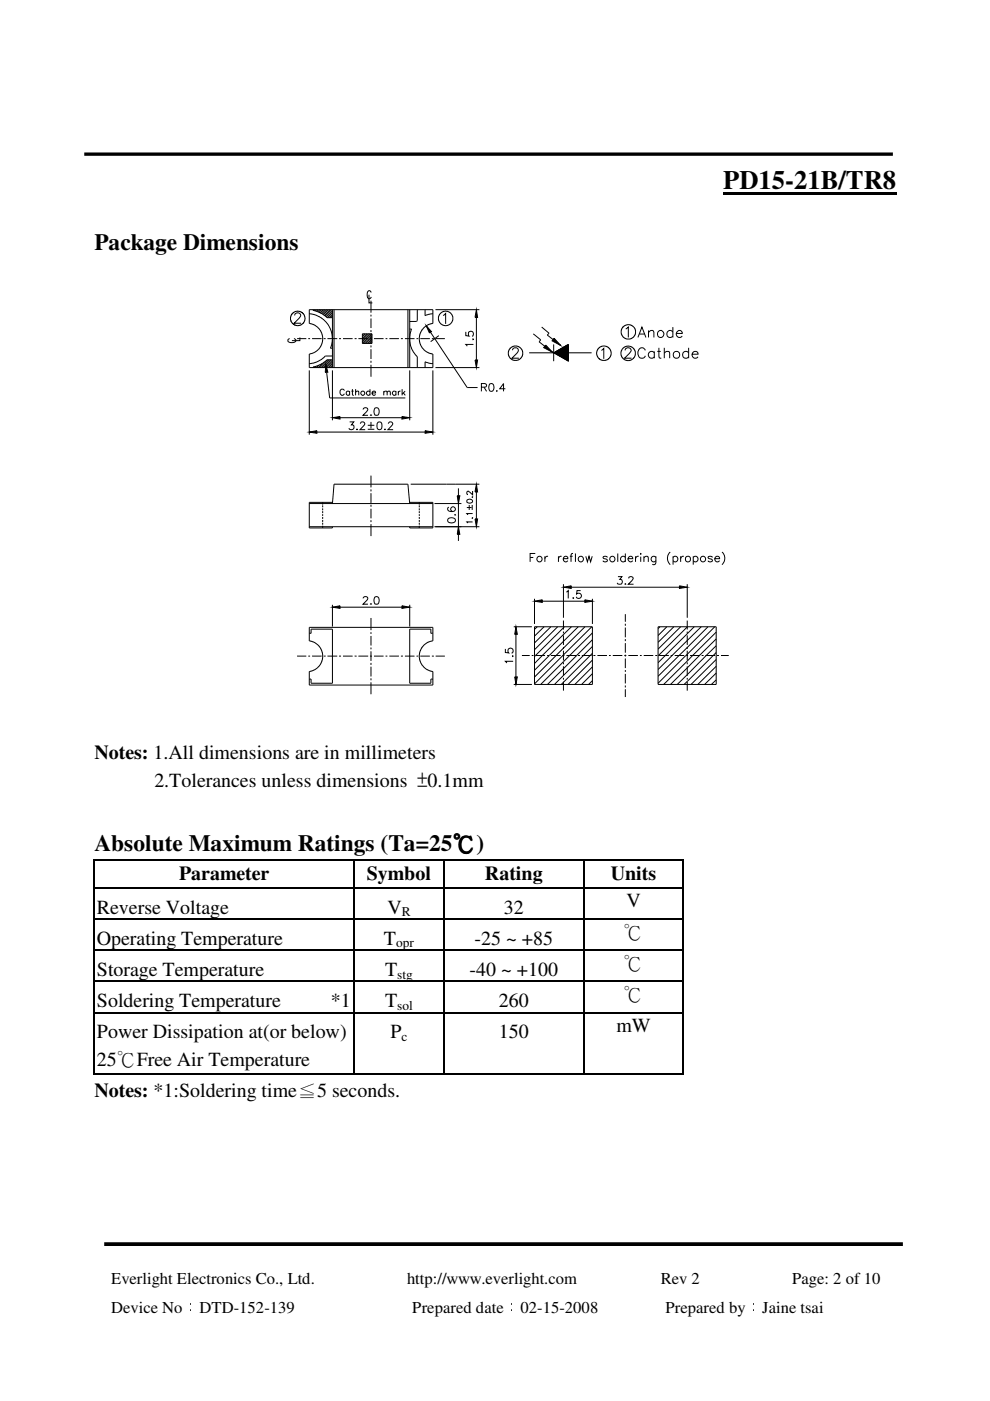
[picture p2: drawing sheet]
<svg xmlns="http://www.w3.org/2000/svg" width="210mm" height="297mm" viewBox="0 0 210 297" stroke-linecap="round" stroke-linejoin="round" font-family="sans-serif">
<path d="M22.1 263.8h169.3" fill="none" stroke="#000" stroke-width=".79" stroke-linecap="butt"/>
<path d="M58 56.4h100.8v102.7h-100.8z" fill="#fff"/>
<path d="M58 159.1h100.8" fill="none" stroke="#fff" stroke-width=".21"/>
<g fill="none" stroke="#000" stroke-width=".21">
<path d="M61.4 71.8l-.3 .2-.1 .3a1.18 1.18 0 0 0 1.7 0v-.2l-.4-.3M62.5 66.9l.1-.4a.71 .71 0 0 1 .9 0 .46 .46 0 0 1 .1 .7l-1.2 1.3h1.4M63 71.8h1.9M63.6 71.5v.7h-1.7M65.4 71.8h.3M65.6 65.7h26.2v2.9l-.9 .2-1 .7-.7 1-.3 1 .1 1.3 .5 1 1.1 .9 1.2 .4v2.8h-26.2v-2.8l1.2-.5 .8-.6 .5-.8 .3-1-.1-1.2-.7-1.3-.9-.8-1.1-.3zM65.6 66.5l1.1 .2 1 .4 .9 .7 1 1 .5 1 .3 1.1v1.6l-.3 1.3h.4M65.6 78.5v13.7M66.2 71.8h2M66.4 65.7l.1 .1 1.9 .8 .9 .8h1.2M66.7 65.7l-.2 .1M67 77.6l-.3 .3"/>
<path d="M67.1 65.7l-.3 .2M67.4 65.7l-.3 .3M67.6 77.4l-.5 .5M67.8 65.7l-.4 .4M68.2 65.7l-.6 .5M68.4 77l-.9 .9M68.5 65.7l-.6 .6M68.6 71.8h.4M68.9 65.7l-.8 .8M69.1 77.3l.4 1.6-.5 .1zM69.3 65.7l-.9 .9M69.3 79l.6 5.4h16"/>
<path d="M69.4 71.8h2.1M69.5 76.3l-1.7 1.6M69.6 65.7l-1 1M69.8 76.3l-1.6 1.6M70 65.7l-1.2 1.2M70.2 76.3l-1.7 1.6M70.3 65.7l-1.3 1.3M70.5 75.5h-1.5l-.8 .7-1.1 .6-1.5 .3M70.5 76.3h-1.2l-1.1 .8-1.8 .7v.1l.1-.1M70.5 65.7v12.2M70.5 78.5v10.6M70.5 65.9l-1.3 1.3"/>
<path d="M70.5 66.3l-1.1 1.1M70.5 66.6l-.7 .8M70.5 67l-.4 .4M70.5 76.4l-1.6 1.5M70.5 76.8l-1.2 1.1M70.5 77.1l-.9 .8M70.5 77.5l-.5 .4M70.5 77.8l-.1 .1M70.8 65.7v12.2M71.9 71.8h.4M72.7 71.8h2.1M75.2 71.8h.4"/>
<path d="M76 71.8h2.1M77 70.8l-.2 .2M77.4 70.8l-.6 .6M77.8 70.8l-1 1M78.1 70.8l-1.3 1.3M78.2 62.5v1.7h.8M78.4 71.8h.5M78.5 70.8l-1.7 1.7M78.7 63.8v2.5M78.7 66.7v.4M78.7 67.5v2.1M78.7 70v.4"/>
<path d="M78.7 70.8v2l.2-.2M78.7 73.2v.5M78.7 74v2.1M78.7 76.5v.4M78.7 77.3v2.6M78.7 62l-.3-.4a.94 .94 0 0 0-.3 1.6l.3 .1 .3-.4M78.9 70.8l-2.1 2M78.9 71.2l-1.7 1.6M78.9 71.5l-1.3 1.3M78.9 70.8h-2.1v2M78.9 70.8v2h-2.1M78.9 71.9l-1 .9"/>
<path d="M78.9 72.2l-.6 .6M79.3 71.8h2M81.7 71.8h.4M82.5 71.8h2.1M85 71.8h.4M85.9 71.8h2M86.5 65.7v12.2M86.9 69.8h.3l-.3 1.5 .1 1.6 .5 1.4 1 1.3v2.3M86.9 65.7v12.2M86.9 78.5v10.6M88.3 71.8h.4M88.5 65.7v2.3l-.2 .2h-1.4"/>
<path d="M89.1 71.8h2M90.1 65.7v1.2l1.7-.4M90.4 69.1l1.1 1.2-.4 .3zM90.4 69.1l8.7 13.1h2.2M91.6 71.8h.4M91.8 77.1l-1.7-.4v1.2M91.8 78.5v13.7M92.3 65.7h9.3M92.3 77.9h9.3M92.4 71.8h1.9M93 71.2l-1.7 1.2M93.9 66.9l.6-.4v2.2"/>
<path d="M98.8 70.4v.8h.6a.57 .57 0 0 1 0-.8 .57 .57 0 0 1 .8 0 .57 .57 0 0 1-.1 .9M100.3 71.8v.2zM100.4 73h-1.6l.3 .4M100.7 76.3h.6l-.3 1.6zM101 65.7l.3 1.6h-.6zM101 67.3v9M108.7 74.3l.1-.3a.73 .73 0 0 1 .9-.2l.1 .2a.72 .72 0 0 1-.2 .9l-1.1 1h1.5M112.2 74.8h5.2M113.1 70.8l1.5 1.3-.3 .4 2.8 2.2M114.9 69.3l1.5 1.4-.4 .3 2.9 2.2M115.7 73.2l1.4 1.5-1.8-1zM117.4 74.8l3.1 1.8"/>
<path d="M117.4 73v3.6M117.5 71.7l1.4 1.5-1.8-.9zM117.5 74.7l-.1 .1M117.7 74.6l-.2 .2M118 74.4l-.5 .5M118.4 74.3l-.8 .6 .6-.6M118.5 74.1l-.8 .9M118.7 74l-1 1M118.9 74l-1.1 1M119 73.8l-1.1 1.3M119.2 73.7l-1.3 1.4M119.4 73.7l-1.5 1.4"/>
<path d="M119.5 73.5l-1.5 1.6M119.6 76.1l.9-1-.9 1M119.9 73.4l-1.9 1.7 1.7-1.7M120.1 73.2l-2 2M120.2 73.2l-2 2M120.4 73.1l-2.2 2.2M120.5 76.6h.1M120.5 73l-3.1 1.8M120.5 73v3.6M120.5 74.8h4.9M120.5 73l-2.3 2.3 2.3-2.2M120.5 73.2l-2.2 2.2"/>
<path d="M120.5 73.2l-2.1 2.2M120.5 73.3l-2.1 2.1M120.5 73.4l-2 2M120.5 73.5l-1.9 2M120.5 73.6l-1.9 1.9M120.5 73.7l-1.8 1.8M120.5 73.7l-1.8 1.9M120.5 73.8l-1.8 1.8M120.5 73.9l-1.7 1.7M120.5 74l-1.7 1.6M120.5 74l-1.6 1.6M120.5 74.1l-1.5 1.6"/>
<path d="M120.5 74.2l-1.5 1.5M120.5 74.3l-1.5 1.4M120.5 74.3l-1.4 1.5 1.4-1.4M120.5 74.5l-1.3 1.3M120.5 74.5l-1.3 1.4M120.5 74.6l-1.2 1.3M120.5 74.7l-1.2 1.2M120.5 74.8l-1.1 1.1M120.5 74.9l-1.1 1.1M120.5 75.1l-1 .9M120.5 75.3l-.8 .8M120.5 75.4l-.8 .7"/>
<path d="M120.5 75.4l-.7 .8M120.5 75.5l-.7 .7M120.5 75.6l-.7 .6M120.5 75.6l-.6 .6M120.5 75.7l-.6 .6 .6-.5M120.5 75.9l-.5 .4M120.5 75.9l-.4 .5M120.5 76l-.4 .4M120.5 76.1l-.3 .3M120.5 76.2l-.3 .2M120.5 76.2l-.2 .3M120.5 76.3l-.2 .2"/>
<path d="M120.5 76.4l-.1 .1M120.5 76.5h-.1M120.5 76.5l-.1 .1M127.5 74.3l.5-.4v2.2M132.5 74.3l.1-.3a.71 .71 0 0 1 1-.1 .46 .46 0 0 1 .1 .7l-1.3 1.3h1.5M132.7 69.8l.5-.5v2.2M135.3 71.5l.8-2.2 .8 2.2M135.6 70.8h1.1M136.8 74.3a.8 .8 0 0 0-.9-.6 .8 .8 0 0 0-.6 .9v.5a.81 .81 0 0 0 .6 .8 .81 .81 0 0 0 .9-.5M137.5 70.5l.5-.4 .6 .1v1.3M137.5 70.1v1.4M138.7 74.8a.71 .71 0 0 0-1-.1 .71 .71 0 0 0 0 1.1 .71 .71 0 0 0 1-.2"/>
<path d="M138.7 74.5v1.4M139.4 74.5h.7M139.7 73.7v1.8l.1 .4h.4M140.8 74.9a.77 .77 0 0 1 1.1-.3l.1 1.3M140.8 73.7v2.2M142.7 70.4a.71 .71 0 0 0-1.1-.1 .71 .71 0 0 0 0 1.1 .71 .71 0 0 0 1.1-.2M142.7 69.3v2.2M143.4 70.7h1.3a.66 .66 0 0 0-.8-.7 .66 .66 0 0 0-.5 .9 .69 .69 0 0 0 .5 .6 .69 .69 0 0 0 .8-.3M146 74.8a.71 .71 0 0 0-1-.1 .71 .71 0 0 0 0 1.1 .71 .71 0 0 0 1-.2M146 73.7v2.2M146.7 75.1h1.3a.67 .67 0 0 0-1-.5 .67 .67 0 0 0-.1 1 .68 .68 0 0 0 1.1 0M65.6 91.6l1.6-.3v.6z"/>
<path d="M67.2 91.6h22.9M70.5 88.6l1.6-.3v.6zM72.1 88.6h13.1M73 82.8a.48 .48 0 0 0-.5-.3 .48 .48 0 0 0-.4 .5v.3a.47 .47 0 0 0 .4 .5 .47 .47 0 0 0 .5-.3M74.1 89.5h.9l-.5 .6a.54 .54 0 0 1 .6 .5 .54 .54 0 0 1-.5 .6 .54 .54 0 0 1-.6-.4M74.1 83.1a.41 .41 0 0 0-.6 0 .41 .41 0 0 0 0 .6 .41 .41 0 0 0 .6-.1M74.1 82.9v.9M74.5 82.9h.5M74.7 82.5v1.1l.3 .2M75.4 83.2l.2-.2h.4l.1 .8M75.4 82.5v1.3M75.7 90.9v.2z"/>
<path d="M76.4 89.8l.1-.3h.5l.3 .4-1 1.2h1.1M77 86.8a.51 .51 0 0 1 .5-.4 .51 .51 0 0 1 .5 .3l-.3 .6-.7 .8h1M78 90.2h1.4M78 91h1.4M78.4 83.1a.42 .42 0 0 0-.6-.1 .42 .42 0 0 0 0 .7 .42 .42 0 0 0 .6-.1M78.4 82.5v1.3M78.6 88h.1zM78.7 89.5v1.3M78.9 83.3h.7v-.2a.42 .42 0 0 0-.6 0 .42 .42 0 0 0 0 .6 .42 .42 0 0 0 .6-.1M79.5 86.5a.55 .55 0 0 1 .8 .2 .79 .79 0 0 1 .1 1 .79 .79 0 0 1-.9 .3l-.2-.6zM80.1 89.5a.54 .54 0 0 1 .8 .3l.1 .4a.68 .68 0 0 1-.6 .9 1.09 1.09 0 0 1-.3-1.6zM81.4 83.2l.2-.2h.4l.1 .8"/>
<path d="M81.4 82.9v.9M81.5 91h.2zM82.1 83.2l.2-.2h.4l.1 .8M82.3 89.8l.3-.3h.3l.4 .4-1 1.2h1.1M83.9 83.1a.42 .42 0 0 0-.6-.1 .42 .42 0 0 0 0 .7 .42 .42 0 0 0 .6-.1M83.9 82.9v.9M84.5 82.9v.9M84.9 82.9l-.3 .1-.1 .3M85.2 88.3l1.7 .3-1.7 .3zM85.3 82.5v1.3M85.5 83.3l.4 .5M85.9 82.9l-.6 .7"/>
<path d="M90.1 91.3l1.7 .3-1.7 .3zM102.1 82.1l.9-.1 .2-.4-.4-.3h-.7v1.7M102.6 82.1l.6 .9M103.8 81.4a.55 .55 0 0 1 .8 .2 .79 .79 0 0 1 .1 .9 .79 .79 0 0 1-.9 .4l-.2-.6zM105.3 82.8v.2zM107.1 82.4h-1.1l.8-1.1v1.7M65.6 111.7h26.2M65.6 106.8h26.2M68.4 106.5v.5M68.4 107.1v.5M68.4 107.8v.4M68.4 108.4v.4"/>
<path d="M68.4 109v.4M68.4 109.6v.4M68.4 110.2v.5M68.4 110.8v.5M68.4 111.5v.4M70.5 106.5h-4.9v5.4h4.9v-.2M70.5 106.8l.3-4.1h15.7l.4 4.1M78.7 100.8v2.5M78.7 103.8v.4M78.7 104.6v2M78.7 107v.4M78.7 107.9v2"/>
<path d="M78.7 110.3v.4M78.7 111.1v2.6M86.8 106.5h5v5.4h-4.9v-.2M87.1 102.7h14.5M88.9 106.5v.5M88.9 107.1v.5M88.9 107.8v.4M88.9 108.4v.4M88.9 109v.4M88.9 109.6v.4M88.9 110.2v.5M88.9 110.8v.5"/>
<path d="M88.9 111.5v.4M92.1 111.7h9.5M92.1 106.8h5.7M95 110a1.04 1.04 0 0 1 1.6 .2 .85 .85 0 0 1-.9 .7 .85 .85 0 0 1-.8-.7zM95.2 107.5a.44 .44 0 0 0-.2 .7 .93 .93 0 0 0 1.6-.3 .5 .5 0 0 0-.6-.4 .5 .5 0 0 0-.4 .4 .5 .5 0 0 0 .4 .6M96.5 109.1v.1zM96.9 105.1h.6l-.3 1.7zM97.2 111.7l.3 1.6h-.6zM97.2 103.5v1.7M97.2 106.8v4.9M97.2 113.1v1.6M99 107.6h1"/>
<path d="M99 106a.6 .6 0 0 1 .8-.2 .6 .6 0 0 1 .3 .7 .61 .61 0 0 1-.7 .2 .61 .61 0 0 1-.4-.7zM99.5 107.1v1M100.1 109.8h.1zM100.1 105.4h.1zM100.1 107.1v1M100.2 110.7h-1.2l.2 .2M100.2 108.9h-1.2l.2 .3M100.2 104.1v.8l-.9-.8a.37 .37 0 0 0-.3 .4 .37 .37 0 0 0 .2 .4M100.7 110h.6l-.3 1.7zM101 102.7l.3 1.6h-.6zM101 104.3v5.7M112.4 118.2h.7"/>
<path d="M113.5 117.3h-1.1v1.8M115.5 117.9v1.2M116.2 117.9a.57 .57 0 0 0-.7 .5M118.4 117.9v1.2M119.1 117.9a.57 .57 0 0 0-.7 .5M119.4 118.4h1a.51 .51 0 0 0-.6-.5 .51 .51 0 0 0-.4 .7 .52 .52 0 0 0 .4 .5 .52 .52 0 0 0 .6-.2M120.8 117.9h.6M121.5 117.3l-.3 .1-.1 .3v1.4M122 117.3v1.8M124.2 117.9l.3 1.2 .4-1.2 .3 1.2 .4-1.2M128.8 118.2a.54 .54 0 0 0-1 0l.3 .2 .6 .2 .1 .3a.54 .54 0 0 1-1 0M131 117.3v1.8"/>
<path d="M132.6 118.2a.57 .57 0 0 0-.8-.1 .57 .57 0 0 0 0 .9 .57 .57 0 0 0 .8-.1M132.6 117.3v1.8M133.1 118.4h1.1a.51 .51 0 0 0-.6-.5 .51 .51 0 0 0-.5 .5v.2a.55 .55 0 0 0 .5 .5 .55 .55 0 0 0 .6-.2M134.7 117.9v1.2M135.4 117.9a.57 .57 0 0 0-.7 .5M135.8 117.4h.1zM135.8 118v1.1M136.5 118.3l.4-.4 .5 .1 .1 1.1M136.5 117.9v1.2M139.1 117.9v1.4a.47 .47 0 0 1-.3 .4 .47 .47 0 0 1-.5-.1M139.1 118.2a.57 .57 0 0 0-.9-.1 .57 .57 0 0 0 0 .9 .57 .57 0 0 0 .9-.1M142.1 117.1a1.78 1.78 0 0 0 0 2.6"/>
<path d="M142.7 118.2a.57 .57 0 0 1 .8-.1 .57 .57 0 0 1 0 .9 .57 .57 0 0 1-.8-.1M142.7 117.9v1.8M144.3 117.9v1.2M145 117.9a.57 .57 0 0 0-.7 .5M147 118.2a.57 .57 0 0 1 .8-.1 .57 .57 0 0 1 0 .9 .57 .57 0 0 1-.8-.1M147 117.9v1.8M151 118.2a.54 .54 0 0 0-.9 0l.3 .2 .6 .2v.3a.54 .54 0 0 1-.9 0M151.6 118.4h1a.55 .55 0 0 0-.8-.4 .55 .55 0 0 0-.2 .9 .54 .54 0 0 0 1 0M153.1 117.1a1.78 1.78 0 0 1 0 2.6M63 139.1h1.9M65.4 139.1h.3M65.6 133h26.2v2.9l-1.1 .3-.9 .6-.6 1-.3 1 .1 1.3 .5 1 1.1 .9 1.2 .4v2.8h-26.2v-2.8l1.2-.5 .8-.6 .5-.8 .3-1v-1.1l-.7-1.4-1-.8-1.1-.3z"/>
<path d="M65.6 134.2l.4 .1v-.9h4.5v11.5h-4.5v-.9h-.4M66.2 139.1h2M68.6 139.1h.4M69.4 139.1h2.1M70.5 128.7l1.6-.3v.6zM70.5 128.2v4.6M71.9 139.1h.4M72.1 128.7h13.1M72.7 139.1h2.1M75.2 139.1h.4M76 139.1h2.1M77 126.9a.51 .51 0 0 1 .5-.4 .51 .51 0 0 1 .5 .3l-.1 .3-.9 1h1"/>
<path d="M78.4 139.1h.5M78.6 128.1h.1zM78.7 131v2.6M78.7 134v.4M78.7 134.8v2.1M78.7 137.3v.4M78.7 138.1v2M79.3 139.1h2M79.5 126.6a.55 .55 0 0 1 .8 .2 .79 .79 0 0 1 .1 .9 .79 .79 0 0 1-.9 .4l-.2-.7zM81.7 139.1h.4M82.5 139.1h2.1M85 139.1h.4"/>
<path d="M85.2 128.4l1.7 .3-1.7 .3zM85.9 139.1h2M86.9 128.2v4.6M88.3 139.1h.4M89.1 139.1h2M91.6 139.1h.4M91.8 134.2l-.4 .1v-.9h-4.5v11.5h4.5v-.9h.4M92.4 139.1h1.9M107.1 137.6v.7l.8 .1a.57 .57 0 0 1-.1-.8 .57 .57 0 0 1 .9 0 .57 .57 0 0 1-.2 .9M108.7 139v.2zM108.9 132.9h3.9M109.4 132.9l.3 1.6h-.6z"/>
<path d="M109.4 134.5v9M110.7 139h1.6M112.7 139h.4M113.3 127.5l1.7-.3v.5zM113.3 127v5.3M113.3 132.9h12.3v12.2h-12.3zM113.5 139h2.1M113.5 139l-.2 .2M113.9 132.9l-.6 .5M115 127.5h9M115.4 132.9l-2.1 2M116 139h.4"/>
<path d="M116.8 139h2.1M116.8 132.9l-3.5 3.4M118.2 132.9l-4.9 4.9M119.3 139h.4M119.5 124.5l1.6-.3v.6zM119.5 123.9v7.1M119.5 131.6v1.9M119.5 133.9v.4M119.5 134.7v2M119.5 137.2v.4M119.5 138v2M119.7 132.9l-6.2 6.1"/>
<path d="M120.1 125.5l.4-.3v1.7M120.1 139h2M121.1 124.5h23M121.2 132.9l-7.9 7.8M121.5 126.8h.1zM122.6 139h.4M122.6 132.9l-9.3 9.2M123.1 125.2h-.8v.7a.58 .58 0 0 1 .8 0 .58 .58 0 0 1-.1 .9 .58 .58 0 0 1-.8-.3M123.4 139h2M124 127.2l1.6 .3-1.6 .2zM124 132.9l-10.7 10.7M125.5 132.9l-12.2 12.1"/>
<path d="M125.6 134.2l-11 10.9M125.6 135.6l-9.5 9.5M125.6 137.1l-8 8M125.6 138.5l-6.6 6.6M125.6 127v5.3M125.6 140l-5.2 5.1M125.8 139h.4M126.7 139h2M129.1 139h.4M129.9 139h2.1M131 122.3h.9l-.5 .6a.55 .55 0 0 1 .4 .8 .55 .55 0 0 1-.9-.1M132.4 139h.4"/>
<path d="M132.5 123.8h.2zM132.6 130.2v1.6M132.6 132.2v.5M132.6 133.1v2M132.6 135.5v.4M132.6 136.4v2M132.6 138.8v.4M132.6 139.6v2M133.2 139h2.1M133.3 122.6v-.2l.3-.1h.3l.3 .3-.2 .5-.8 .8h1.1M135.7 139h.4M136.5 139h2"/>
<path d="M138.9 139h.5M139.5 132.9h12.3v12.2h-12.3zM139.7 139h2.1M140 132.9l-.5 .4M141.4 132.9l-1.9 1.8M142.2 139h.4M142.9 132.9l-3.4 3.3M143 139h2.1M144.1 124.2l1.6 .3-1.6 .3zM144.3 132.9l-4.8 4.7M145.5 139h.4M145.7 123.9v7.1"/>
<path d="M145.7 131.6v1.9M145.7 133.9v.4M145.7 134.7v2M145.7 137.2v.4M145.7 138v2M145.8 132.9l-6.3 6.2M146.3 139h2M147.2 132.9l-7.7 7.6M148.7 132.9l-9.2 9M148.8 139h.4M149.6 139h2M150.1 132.9l-10.6 10.5"/>
<path d="M151.6 132.9l-12.1 12M151.8 134l-11.1 11.1M151.8 135.5l-9.6 9.6M151.8 136.9l-8.2 8.2M151.8 138.3l-6.8 6.8M151.8 139.8l-5.3 5.3M152 139h.4M152.9 139h1.6M78.7 140.5v.5M78.7 141.4v2M78.7 143.8v.4M78.7 144.7v2.5"/>
<path d="M108.8 140.2h-1.7l.3 .4M108.9 145.1h3.9M109.1 143.5h.6l-.3 1.6zM119.5 140.4v.4M119.5 141.3v2M119.5 143.7v.4M119.5 144.5v1.9M125.6 141.4l-3.7 3.7M125.6 142.8l-2.3 2.3M125.6 144.3l-.8 .8M132.6 142.1v.4M132.6 142.9v2"/>
<path d="M132.6 145.3v.5M132.6 146.1v1.7M145.7 140.4v.4M145.7 141.3v2M145.7 143.7v.4M145.7 144.5v1.9M151.8 141.3l-3.8 3.8M151.8 142.7l-2.4 2.4M151.8 144.1l-1 1"/>
<circle cx="63.1" cy="67.5" r="1.54"/>
<circle cx="94.5" cy="67.5" r="1.53"/>
<circle cx="109.3" cy="74.9" r="1.54"/>
<circle cx="128" cy="74.9" r="1.54"/>
<circle cx="133.2" cy="74.9" r="1.53"/>
<circle cx="133.2" cy="70.4" r="1.53"/>
<circle cx="140.1" cy="70.8" r=".74"/>
<circle cx="143.4" cy="75.2" r=".73"/>
<circle cx="76.9" cy="83.3" r=".43"/>
<circle cx="114.4" cy="118.5" r=".59"/>
<circle cx="123.1" cy="118.5" r=".59"/>
<circle cx="129.8" cy="118.5" r=".59"/>
<circle cx="145.9" cy="118.5" r=".6"/>
<circle cx="149.1" cy="118.5" r=".59"/>
</g>
<g fill="#000">
<path d="M69.1 77.3l.4 1.6-.5 .1zM90.4 69.1l1.1 1.2-.4 .3zM101 65.7l.3 1.6h-.6zM100.7 76.3h.6l-.3 1.6zM115.7 73.2l1.4 1.5-1.8-1zM117.5 71.7l1.4 1.5-1.8-.9zM65.6 91.6l1.6-.3v.6zM70.5 88.6l1.6-.3v.6zM85.2 88.3l1.7 .3-1.7 .3zM90.1 91.3l1.7 .3-1.7 .3zM96.9 105.1h.6l-.3 1.7zM97.2 111.7l.3 1.6h-.6z"/>
<path d="M101 102.7l.3 1.6h-.6zM100.7 110h.6l-.3 1.7zM70.5 128.7l1.6-.3v.6zM85.2 128.4l1.7 .3-1.7 .3zM109.4 132.9l.3 1.6h-.6zM113.3 127.5l1.7-.3v.5zM119.5 124.5l1.6-.3v.6zM124 127.2l1.6 .3-1.6 .2zM144.1 124.2l1.6 .3-1.6 .3zM109.1 143.5h.6l-.3 1.6z"/>
</g>
<g fill="#000">
<path d="M153.3 40.7h36.7v.5h-36.7zM19.9 182.2h.3v.3h-.3zM19.9 188.1h.3v.3h-.3zM19.9 194.7h.3v.3h-.3zM74.9 182.2h.3v.3h-.3zM74.9 188.1h.3v.3h-.3zM74.9 194.7h.3v.3h-.3zM94 182.2h.2v.3h-.2zM94 188.1h.2v.3h-.2zM94 194.7h.2v.3h-.2zM123.6 182.2h.3v.3h-.3zM123.6 188.1h.3v.3h-.3z"/>
<path d="M123.6 194.7h.3v.3h-.3zM144.8 182.2h.2v.3h-.2zM144.8 188.1h.2v.3h-.2zM144.8 194.7h.2v.3h-.2zM19.9 201.3h.3v.3h-.3zM19.9 207.9h.3v.3h-.3zM19.9 214.5h.3v.3h-.3zM74.9 201.3h.3v.3h-.3zM74.9 207.9h.3v.3h-.3zM74.9 214.5h.3v.3h-.3zM94 201.3h.2v.3h-.2zM94 207.9h.2v.3h-.2z"/>
<path d="M94 214.5h.2v.3h-.2zM123.6 201.3h.3v.3h-.3zM123.6 207.9h.3v.3h-.3zM123.6 214.5h.3v.3h-.3zM144.8 201.3h.2v.3h-.2zM144.8 207.9h.2v.3h-.2zM144.8 214.5h.2v.3h-.2zM19.9 227.5h.3v.3h-.3zM74.9 227.5h.3v.3h-.3zM94 227.5h.2v.3h-.2zM123.6 227.5h.3v.3h-.3zM144.8 227.5h.2v.3h-.2z"/>
</g>
<g fill="none" stroke="#000" stroke-width=".25">
<path d="M20 182.5v5.6M20 188.4v6.3M20 195v6.3M20.2 182.4h54.7M20.2 188.3h54.7M20.2 194.9h54.7M75.1 182.5v5.6M75.1 188.4v6.3M75.1 195v6.3M75.2 182.4h18.8M75.2 188.3h18.8M75.2 194.9h18.8"/>
<path d="M94.1 182.5v5.6M94.1 188.4v6.3M94.1 195v6.3M94.2 182.4h29.4M94.2 188.3h29.4M94.2 194.9h29.4M123.7 182.5v5.6M123.7 188.4v6.3M123.7 195v6.3M123.9 182.4h20.9M123.9 188.3h20.9M123.9 194.9h20.9"/>
<path d="M144.9 182.5v5.6M144.9 188.4v6.3M144.9 195v6.3M20 201.6v6.3M20 208.2v6.3M20 214.8v12.7M20.2 201.5h54.7M20.2 208.1h54.7M20.2 214.7h54.7M75.1 201.6v6.3M75.1 208.2v6.3M75.1 214.8v12.7"/>
<path d="M75.2 201.5h18.8M75.2 208.1h18.8M75.2 214.7h18.8M94.1 201.6v6.3M94.1 208.2v6.3M94.1 214.8v12.7M94.2 201.5h29.4M94.2 208.1h29.4M94.2 214.7h29.4M123.7 201.6v6.3M123.7 208.2v6.3M123.7 214.8v12.7"/>
<path d="M123.9 201.5h20.9M123.9 208.1h20.9M123.9 214.7h20.9M144.9 201.6v6.3M144.9 208.2v6.3M144.9 214.8v12.7M20.2 227.6h54.7M75.2 227.6h18.8M94.2 227.6h29.4M123.9 227.6h20.9"/>
</g>
<path d="M17.9 32.7h171.4" fill="none" stroke="#000" stroke-width=".71" stroke-linecap="butt"/>
<text font-size="5.6" x="153.3" y="40.1">PD15-21B/TR8</text>
<g font-size="5">
<text x="20" y="52.9">Package Dimensions</text>
<text x="20" y="180.5">Absolute Maximum Ratings (Ta=25℃)</text>
</g>
<g font-size="4.2">
<text x="20" y="161">Notes: 1.All dimensions are in millimeters</text>
<text x="32.7" y="166.8">2.Tolerances unless dimensions ±0.1mm</text>
<text x="38" y="186.6">Parameter</text>
<text x="77.8" y="186.6">Symbol</text>
<text x="102.8" y="186.6">Rating</text>
<text x="129.5" y="186.6">Units</text>
<text x="20.5" y="193.7">Reverse Voltage</text>
<text x="82.1" y="193.7">V</text>
<text x="106.8" y="193.7">32</text>
<text x="132.8" y="192.4">V</text>
<text x="20.5" y="200.3">Operating Temperature</text>
<text x="81.4" y="200.3">T</text>
<text x="100.6" y="200.3">-25 ~ +85</text>
<text x="132.2" y="199">℃</text>
<text x="20.5" y="206.9">Storage Temperature</text>
<text x="81.7" y="206.9">T</text>
<text x="99.6" y="206.9">-40 ~ +100</text>
<text x="132.2" y="205.6">℃</text>
<text x="20.5" y="213.5">Soldering Temperature</text>
<text x="70.1" y="213.5">*1</text>
<text x="81.7" y="213.5">T</text>
<text x="105.7" y="213.5">260</text>
<text x="132.2" y="212.2">℃</text>
<text x="20.5" y="220.1">Power Dissipation at(or below)</text>
<text x="82.8" y="220.1">P</text>
<text x="105.7" y="220.1">150</text>
<text x="130.7" y="218.8">mW</text>
<text x="20.5" y="226">25℃Free Air Temperature</text>
<text x="20" y="232.6">Notes: *1:Soldering time≦5 seconds.</text>
</g>
<g font-size="3.5">
<text x="23.6" y="272.3">Everlight Electronics Co., Ltd.</text>
<text x="86.3" y="272.3">http://www.everlight.com</text>
<text x="140.1" y="272.3">Rev 2</text>
<text x="167.9" y="272.3">Page: 2 of 10</text>
<text x="23.6" y="278.3">Device No：DTD-152-139</text>
<text x="87.4" y="278.3">Prepared date：02-15-2008</text>
<text x="141.1" y="278.3">Prepared by：Jaine tsai</text>
</g>
<g font-size="2.8">
<text x="85.2" y="194.3">R</text>
<text x="84" y="200.9">opr</text>
<text x="84.2" y="207.5">stg</text>
<text x="84.2" y="214.1">sol</text>
<text x="85.1" y="220.7">c</text>
</g>
</svg>
